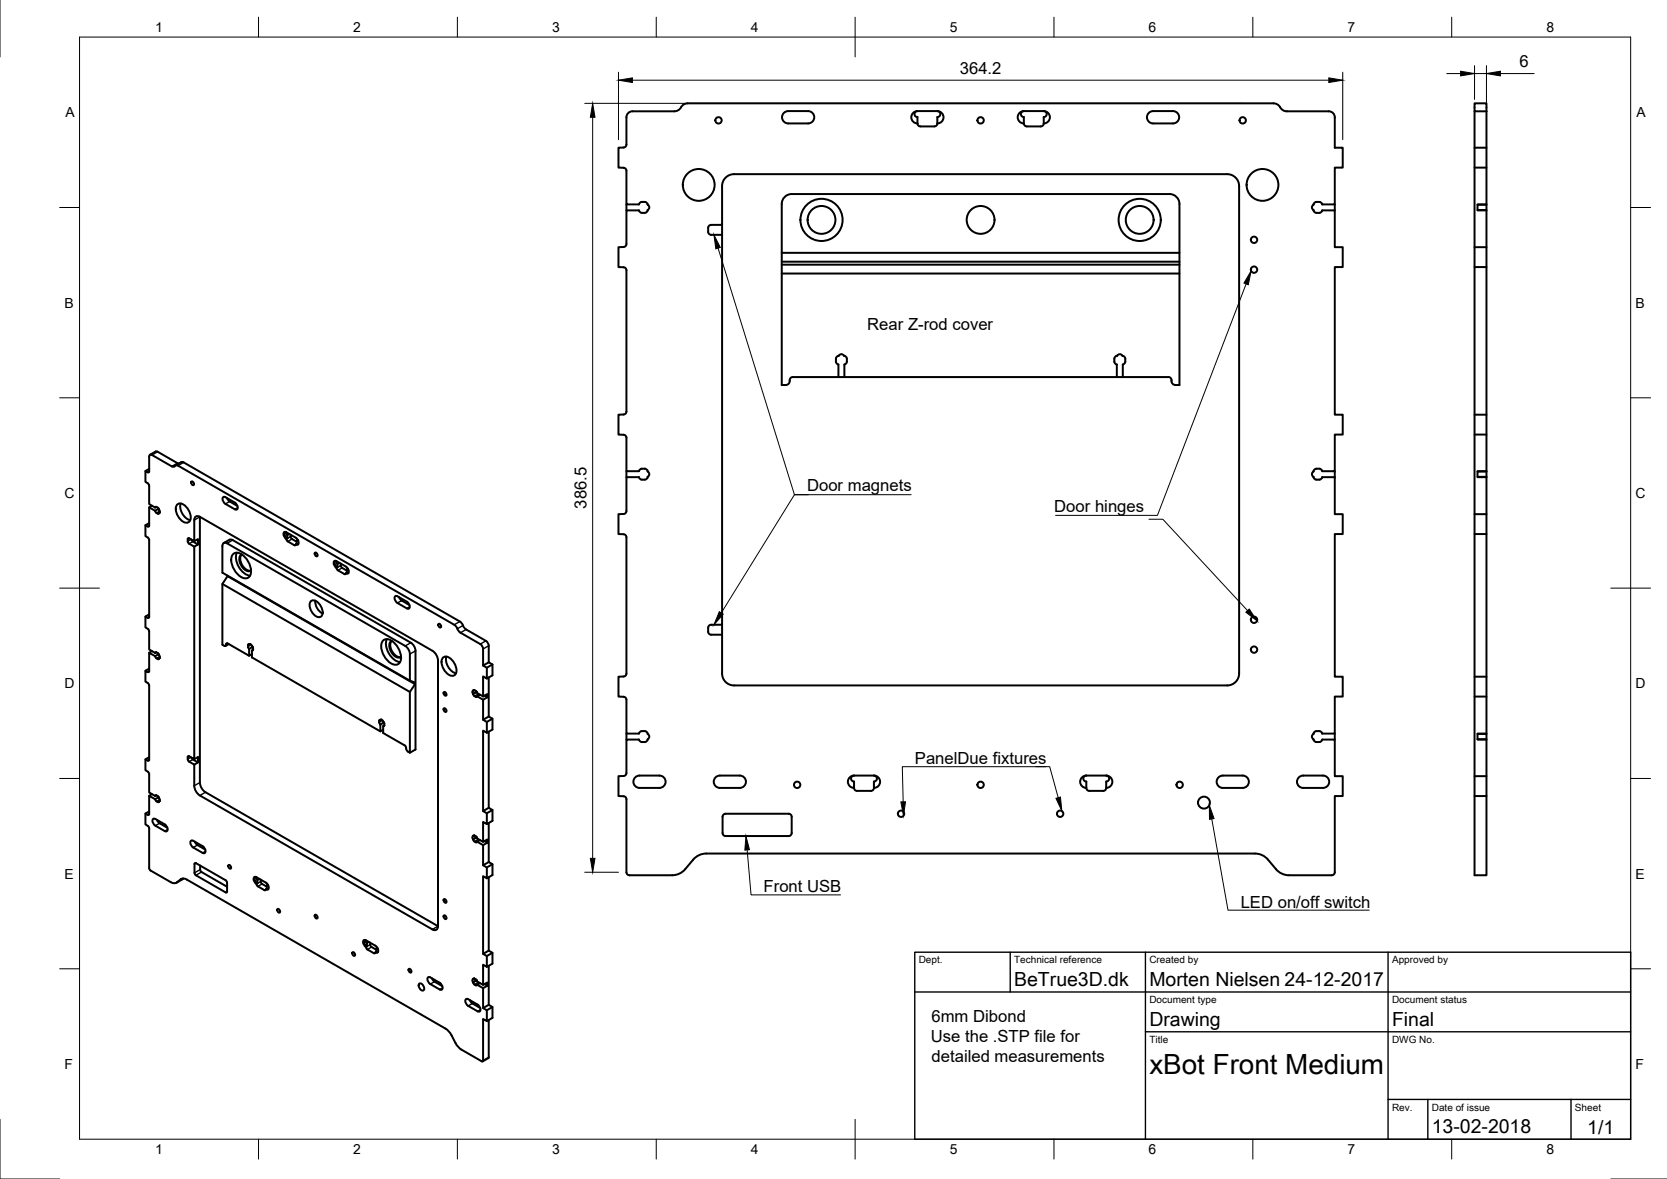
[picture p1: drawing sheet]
<svg xmlns="http://www.w3.org/2000/svg" width="420mm" height="297mm" viewBox="0 0 420 297" stroke-linecap="round" stroke-linejoin="round" font-family="sans-serif">
<!-- layer: Visible -->
<g fill="none" stroke="#000" stroke-width=".5">
<path d="M158.5 28.3l.9-.3h11l.7-.3 1.1-1.3 1.1-.4h147.7l1.1 .4 1.1 1.3 .7 .3h11a1.5 1.5 0 0 1 1.5 1.5v7.7h2v5h-2v9.3h-3.1a1.22 1.22 0 0 0-1.1-.7 1.22 1.22 0 0 0-1.1 .7 .89 .89 0 0 0 0 1.5 1.22 1.22 0 0 0 1.1 .7 1.22 1.22 0 0 0 1.1-.7h3.1v9.3h2v5h-2v37.2h2v5h-2v9.2h-3.1a1.22 1.22 0 0 0-1.1-.7 1.22 1.22 0 0 0-1.1 .7 .89 .89 0 0 0 0 1.5 1.22 1.22 0 0 0 1.1 .7 1.22 1.22 0 0 0 1.1-.7h3.1v9.3h2v5.1h-2v35.9h2v5h-2v9.3h-3.1a1.22 1.22 0 0 0-1.1-.7 1.22 1.22 0 0 0-1.1 .7 .89 .89 0 0 0 0 1.5 1.22 1.22 0 0 0 1.1 .7 1.22 1.22 0 0 0 1.1-.7h3.1v9.3h2v5h-2v19.2a.75 .75 0 0 1-.7 .7h-10.8l-1.2-.2-1.7-.9-3.3-3.7-1.2-.5-1.2-.2h-138.3l-1.2 .2-1.1 .5-3.4 3.7-1.6 .9-1.3 .2h-10.8a.75 .75 0 0 1-.7-.7v-18.4a.75 .75 0 0 0-.7-.8h-1.3v-5l1.3-.1a.75 .75 0 0 0 .7-.7v-8.5h3.2a1.22 1.22 0 0 0 1 .7 1.22 1.22 0 0 0 1.1-.7 .89 .89 0 0 0 0-1.5 1.22 1.22 0 0 0-1.1-.7 1.22 1.22 0 0 0-1 .7h-3.2v-8.5a.75 .75 0 0 0-.7-.8h-1.3v-5l1.3-.1a.75 .75 0 0 0 .7-.7v-34.4a.75 .75 0 0 0-.7-.7h-1.3v-5.1h1.3a.75 .75 0 0 0 .7-.8v-8.5h3.2a1.22 1.22 0 0 0 1 .7 1.22 1.22 0 0 0 1.1-.7 .89 .89 0 0 0 0-1.5 1.22 1.22 0 0 0-1.1-.7 1.22 1.22 0 0 0-1 .7h-3.2v-8.4a.75 .75 0 0 0-.7-.8h-1.3v-5l1.3-.1a.75 .75 0 0 0 .7-.7v-35.6a.75 .75 0 0 0-.7-.8h-1.3v-5l1.3-.1a.75 .75 0 0 0 .7-.7v-8.5h3.2a1.22 1.22 0 0 0 1 .7 1.22 1.22 0 0 0 1.1-.7 .89 .89 0 0 0 0-1.5 1.22 1.22 0 0 0-1.1-.7 1.22 1.22 0 0 0-1 .7h-3.2v-8.5a.75 .75 0 0 0-.7-.7l-1.3-.1v-5h1.3a.75 .75 0 0 0 .7-.8v-6.9l.1-.4zM197.7 28.3l1-.3h5a1.55 1.55 0 0 1 1.5 1.5 1.55 1.55 0 0 1-1.5 1.6h-5a1.55 1.55 0 0 1-1.5-1.1 1.55 1.55 0 0 1 .5-1.7zM231.2 28h5.1M231.2 28a1.55 1.55 0 0 0-1.5 1.5 1.55 1.55 0 0 0 1.5 1.6M231.2 28a.75 .75 0 0 0-.7 .7 .75 .75 0 0 0 .7 .8v1.6M231.2 31.1a.75 .75 0 0 0 .8 .8h3.5a.75 .75 0 0 0 .8-.8M236.3 28a1.55 1.55 0 0 1 1.5 1.5 1.55 1.55 0 0 1-1.5 1.6M236.3 28a.75 .75 0 0 1 .7 .7 .75 .75 0 0 1-.7 .8v1.6M258.1 28h5M258.1 28a1.55 1.55 0 0 0-1.6 1.5 1.55 1.55 0 0 0 1.6 1.6M258.1 28a.75 .75 0 0 0-.8 .7 .75 .75 0 0 0 .8 .8v1.6M258.1 31.1a.75 .75 0 0 0 .7 .8h3.5a.75 .75 0 0 0 .8-.8"/>
<path d="M263.1 28a1.55 1.55 0 0 1 1.5 1.5 1.55 1.55 0 0 1-1.5 1.6M263.1 28a.75 .75 0 0 1 .7 .7 .75 .75 0 0 1-.7 .8v1.6M289.7 28.3l.9-.3h5a1.55 1.55 0 0 1 1.6 1.5 1.55 1.55 0 0 1-1.6 1.6h-5a1.55 1.55 0 0 1-1.4-1.1 1.55 1.55 0 0 1 .5-1.7zM371.6 26h3.1v2h-3.1zM371.6 28v192.5h3.1v-192.5M371.6 37.2h3.1M157.9 51.5v1.5M182 56.7v2.5M183.1 44.5l1.2-.5 .7-.1h124.3a3 3 0 0 1 3 3v122.8a3 3 0 0 1-3 3h-124.3a3 3 0 0 1-3-3v-9.8h-2.8a.75 .75 0 0 1-.7-.7v-1a.75 .75 0 0 1 .7-.8h2.8v-98.2h-2.8a.75 .75 0 0 1-.7-.8v-1a.75 .75 0 0 1 .7-.7h2.8v-9.8a3 3 0 0 1 1.1-2.4zM336.4 51.5v1.5M371.6 42.2h3.1M372.4 52.9h2.3"/>
<path d="M372.4 51.6h2.3M374.7 51.5h-2.3v1.5h2.3M197 63.7h100.3M197 68.9h100.3M197 66.7h100.3M197 65.9h100.3M371.6 62.3h3.1M371.6 67.3h3.1M198 97h-1v-45.6a2.51 2.51 0 0 1 2.5-2.5h95.3a2.51 2.51 0 0 1 2.5 2.5v45.6h-1M198 97a1.26 1.26 0 0 0 1.1-1.5l.7-.5h94.7a1.09 1.09 0 0 1 .9 1.4l.5 .5 .4 .1M211.3 95v-3.2a1.22 1.22 0 0 1-.7-1.1 1.22 1.22 0 0 1 .7-1.1 .89 .89 0 0 1 1.5 0 1.22 1.22 0 0 1 .7 1.1 1.22 1.22 0 0 1-.7 1.1v3.2M281.5 95v-3.2a1.22 1.22 0 0 1-.7-1.1 1.22 1.22 0 0 1 .7-1.1 .89 .89 0 0 1 1.5 0 1.22 1.22 0 0 1 .7 1.1 1.22 1.22 0 0 1-.7 1.1v3.2"/>
<path d="M37.6 118.1l-.9 .6M37.8 114.6l1.7-.9 5.5 3.1M44.2 117.3l1.5-.9 .6 .1 69.6 40.1 .5 .4 .8 1.4 5.3 3.1 .5 .5 .2 .7v4.2l.9 .5v2.7l-1.4 .9M157.9 118.7v1.5M336.4 118.7v1.5M371.6 104.5h3.1M371.6 109.5h3.1M372.4 118.8h2.3M374.7 118.7h-2.3v1.5h2.3M37.6 131.8l-.9 .5M38.3 127.4l-.7 .4M39.1 127.9l-1.5-.9v-4.6l-.2-.5-.7-.5v-2.7l.7 .3 .2-.2 .1-4 .3-.3 .3 .1 5 2.9a.68 .68 0 0 0 1-.3l.6 .1 69.6 40.1 .4 .4 .9 1.4 5.3 3.1 .5 .5 .2 .7v4.2l1.4-.8"/>
<path d="M39.1 128.7l-1.5-.9v4.6l-.2 .3-.7-.4v2.8l.7 .5 .2 .4v19.4l-.2 .3-.7-.4v2.8l.7 .5 .2 .4v4.6l1.5 .9M39.1 127.9l.3-.2 .5 .4 .2 .4M39.1 128.7l.2 .4 .5 .3h.3v-.2M39.4 127.7l-.3 .2M40 128.2l-.9 .5M40.1 128.5h.1M40.1 128.5l.2 .5-.2 .2M40.3 129.1l-.2 .1M44.6 127.2a1.61 1.61 0 0 1 2.4 .6l.9 1.5a1.62 1.62 0 0 1-.8 2.4 3.5 3.5 0 0 1-2.5-4.5zM45.5 126.8a3.7 3.7 0 0 0 2.5 4.3M48.2 121.4l.5 .1 .2 .7-.6-.2zM48.3 136l.3 .4 1.3 .8-.9 .5"/>
<path d="M49 136.4l.9-.6v1.4M50.4 130.2l58.6 33.8 1 1 .4 1.4v66.9M50.4 130.2a.87 .87 0 0 0-1-.1 .87 .87 0 0 0-.4 .9v5.4l-1.3-.8h-.2l-.2 .2a1.05 1.05 0 0 0 .4 1.2l1.3 .7v53.6l-1.3-.8h-.3l-.1 .2a1.05 1.05 0 0 0 .4 1.2l1.3 .7v5.8l.7 1.4 .7 .6 58.6 33.8a.87 .87 0 0 0 1 .1 .87 .87 0 0 0 .4-1M50.4 130.2v66.9l.4 1.4 1 1.1 58.6 33.7M56.3 125.2l.5 .1 2.4 1.3 .5 .6a.75 .75 0 0 1-.2 1.2l-2.7-1.4-.5-.6a.92 .92 0 0 1 0-1.2zM56.4 136.8l1.4-.8 .9 .1 45.2 26.1 .6 .8 .2 1v24.8l-1.4 .8a1.9 1.9 0 0 1-1.1-1.6l-5.6-3.3v-1.8M57.2 125.5l.5 .7 2.1 1.3M58.8 139.5a2.31 2.31 0 0 1 3.1 1 4.7 4.7 0 0 1 1.1 4.5 1.74 1.74 0 0 1-2.8 0 4.8 4.8 0 0 1-1.7-5.1zM59.7 139.2a4.8 4.8 0 0 0 3.3 5.8M61 139.7a1.99 1.99 0 0 0-.1 3l.7 .8a1.35 1.35 0 0 0 1.6 .2 2.83 2.83 0 0 1-2.7-2.9l.4-1.1M71.8 134v.9l.6 .8M72.1 134.1l.3 .7"/>
<path d="M72.2 135.8l-.5-.5a.75 .75 0 0 1 .2-1.3l2.6 1.5 .6 .5a.75 .75 0 0 1-.3 1.3l-.3-.1M72.2 135.8l.3 .6 1.7 1h.2l.1-.2M72.4 135.7l-.2 .1M72.4 134.8v.9M72.9 134.5l-.5 .3M73.2 134.7l.2 .9 1.4 .9M74.8 137l-.3 .2M74.8 136.1v.9M74.8 137l.4 .1M75 136l-.2 .1M75.1 136.1h-.3M79.4 139.3l.5 .1 .1 .7-.5-.1z"/>
<path d="M371.6 129.5h3.1M371.6 134.6h3.1M372.4 120.1h2.3M37.6 154.8l-.9 .5M56.1 147.1l47.2 27.2M57.4 145l-1.3 2.1v15.3l.7 .4 .2-.7h.4l5.4 3.1 .7-.4M57.4 145.2l47.2 27.2M78.3 151.6a1.46 1.46 0 0 1 2.2 .6l.3 .5a2.07 2.07 0 0 1 0 2.7 2.25 2.25 0 0 1-2.5-1.9 2.14 2.14 0 0 1 0-1.9zM79.5 151.3a3.5 3.5 0 0 0 1.8 3.3M84.4 141.3v.8l.7 .8M84.7 141.3l.4 .8M84.8 143.1l-.5-.6a.75 .75 0 0 1 .2-1.2l2.7 1.4 .5 .6a.75 .75 0 0 1-.2 1.2l-.3-.1"/>
<path d="M84.8 143.1l.4 .6 1.6 .9 .2 .1 .2-.3M85.1 142.1v.8l-.3 .2M85.5 141.8l-.4 .3M85.9 142l.2 .9 1.3 .9M87.4 144.3l-.2 .1M87.4 144.3l.4 .1M87.7 143.3l-.3 .1v.9M87.7 143.4h-.3M99.7 150.2h.5l2.3 1.4 .6 .5a.75 .75 0 0 1-.3 1.3l-2.6-1.5-.5-.5a.92 .92 0 0 1 0-1.2zM100.6 150.5l.4 .7 2.2 1.2M110.5 157.2l.5 .2 .1 .6-.5-.1zM182 157.4v2.5"/>
<path d="M37.6 168.4l-.9 .6M38.3 164l-.7 .5M39.1 165.3l-1.5-.8v4.6l-.2 .3-.7-.4v2.7l.7 .6 .2 .4v18.7l-.2 .3-.7-.4v2.7l.7 .6 .2 .4v4.7l1.5 .8M39.1 164.5l.1-.1a1.23 1.23 0 0 1 1.1 1.4l-.2 .1M39.1 165.3l.2 .4 .5 .3h.3v-.1M39.4 164.3l-.3 .2M40 164.8l-.9 .5M40.3 165.8l-.2 .1M57.7 162.3l-.8 .4M62.8 163.5v1.7M62.8 162.3h-.2l-.1 .2v.6l.3 .4M62.8 162.3a1.02 1.02 0 0 1 1 1v.5l-.3 .1"/>
<path d="M63 162.2l-.2 .1M63.5 163.9v1.7l32.4 18.7 .7-.4M63.7 163l-.9 .5M63.8 163.7l-.3 .2M96.6 161.3a2.31 2.31 0 0 1 3.1 1 4.7 4.7 0 0 1 1.1 4.5 1.74 1.74 0 0 1-2.8-.1 4.8 4.8 0 0 1-1.7-5zM97.5 161a4.8 4.8 0 0 0 3.3 5.8M101.1 165.5a1.99 1.99 0 0 1-2.6-1.5l-.4-1a1.35 1.35 0 0 1 .6-1.5 2.83 2.83 0 0 0 1.2 3.8l1.1 .2M103.3 171.5l-47.2-27.2v-6.7a.72 .72 0 0 1 .3-.8 .72 .72 0 0 1 .8 .1l45.3 26.1 .6 .8 .2 1v6.7l1.3 .5v.4l-1.3 1.9v15.3M111.5 165.8a1.61 1.61 0 0 1 2.5 .6l.9 1.5a1.62 1.62 0 0 1-.8 2.4 3.5 3.5 0 0 1-2.6-4.5zM111.8 178.5l.6 .1 .1 .7-.5-.1zM111.8 174.4l.6 .1 .1 .7-.5-.1zM112.5 165.4a3.7 3.7 0 0 0 2.4 4.2"/>
<path d="M119.2 174v.1M119.2 174.8h.1M119.2 174.8l1-.5-1 .5M119.2 174.8l.4 .6 .5 .2 .2-.2M119.2 174.1l-.2 .2 .2 .5M119.5 173.8l-.3 .2M119.6 173.9l-.4 .2M119.6 173.9l-.4 .1M120.3 175.4l1.5 .9v5l.9 .6v2.7l-.9-.5v20.2l.9 .6v2.7l-.9-.5v5l-1.5-.9-.2-.4-.5-.3M121 175l-.7 .4M121.8 167.7l.9 .5v2.8l-.9-.6v5.1l-1.5-.9-.2-.4-.5-.3M121.8 175.5l1-.6v.8"/>
<path d="M122.1 175.3l.7 .4M122.8 175.7l-1 .6M123.2 170.7v9.8l.9 .6v2.7l-1.4 .8M124.1 167.4l-1.4 .8M371.6 170.5h3.1M371.6 175.5h3.1M37.6 190.8l-.9 .5M48.3 190.9l.3 .4 1.3 .8v-1.4l-.9 .6M49.9 192.1l-.9 .5M95.9 182.5v1.8M95.9 181.4l-.2-.1-.1 .3v.6l.3 .3M95.9 181.4a1.02 1.02 0 0 1 1 .9l-.1 .6h-.2"/>
<path d="M96.1 181.3l-.2 .1M96.8 182l-.9 .5M96.9 182.8l-.3 .1M123.2 184.3v19.2l.9 .6v2.7l-1.4 .8M123.2 180.5l-1.4 .8M124.1 181.1l-1.4 .8M157.9 184.8v1.5M160.3 195.7l.9-.3h5a1.55 1.55 0 0 1 1.6 1.6 1.55 1.55 0 0 1-1.6 1.5h-5a1.55 1.55 0 0 1-1.5-1.1 1.55 1.55 0 0 1 .6-1.7zM180.2 196l.8-.5 .4-.1h5.1a1.55 1.55 0 0 1 1.5 1.6 1.55 1.55 0 0 1-1.5 1.5h-5.1a1.55 1.55 0 0 1-1.3-.8 1.55 1.55 0 0 1 .1-1.7zM215.3 195.4h5M215.3 195.4a1.55 1.55 0 0 0-1.6 1.6 1.55 1.55 0 0 0 1.6 1.5M215.3 195.4a.75 .75 0 0 0-.8 .8 .75 .75 0 0 0 .8 .7v1.6"/>
<path d="M215.3 198.5a.75 .75 0 0 0 .7 .8h3.5a.75 .75 0 0 0 .8-.8M220.3 195.4a1.55 1.55 0 0 1 1.5 1.6 1.55 1.55 0 0 1-1.5 1.5M220.3 195.4a.75 .75 0 0 1 .7 .8 .75 .75 0 0 1-.7 .7v1.6M273.8 195.4h5M273.8 195.4a1.55 1.55 0 0 0-1.6 1.6 1.55 1.55 0 0 0 1.6 1.5M273.8 195.4a.75 .75 0 0 0-.8 .8 .75 .75 0 0 0 .8 .7v1.6M273.8 198.5a.75 .75 0 0 0 .8 .8h3.5a.75 .75 0 0 0 .7-.8M278.8 195.4a1.55 1.55 0 0 1 1.6 1.6 1.55 1.55 0 0 1-1.6 1.5M278.8 195.4a.75 .75 0 0 1 .8 .8 .75 .75 0 0 1-.8 .7v1.6M307.3 195.7l.9-.3h5a1.55 1.55 0 0 1 1.6 1.6 1.55 1.55 0 0 1-1.6 1.5h-5a1.55 1.55 0 0 1-1.5-1.1 1.55 1.55 0 0 1 .6-1.7zM327.5 195.7l1-.3h5a1.55 1.55 0 0 1 1.5 1.6 1.55 1.55 0 0 1-1.5 1.5h-5a1.55 1.55 0 0 1-1.5-1.1 1.55 1.55 0 0 1 .5-1.7zM336.4 184.8v1.5"/>
<path d="M371.6 195.6h3.1M372.4 186.2h2.3M372.4 184.9h2.3M374.7 184.8h-2.3v1.5h2.3M37.6 204.4l-.9 .6M38.3 200.1l-.7 .4M38.6 206.3h.6l2.3 1.4 .5 .5a.75 .75 0 0 1-.2 1.3l-2.6-1.5-.6-.5a.92 .92 0 0 1 0-1.2zM39.1 201.3l-1.5-.8v4.6l-.2 .2-.7-.3v2.7l.7 .5 .2 .5v10l.4 .6 5 3a1.34 1.34 0 0 0 1.6 0l.9-.8a1.34 1.34 0 0 1 1.6 .1l65.2 37.5 1.3 1.3 1.4 2.8 .6 .7 6 3.5 .2-.2v-10.5l.9 .6v-2.8l-.9-.5v-5l-1.5-.9M39.1 200.5l.1-.1a1.23 1.23 0 0 1 1.1 1.4l-.2 .1M39.1 201.3l.2 .5 .5 .3h.3v-.2M39.4 200.4l-.3 .1M39.6 206.6l.4 .7 2.2 1.2"/>
<path d="M40 200.8l-.9 .5M40.3 201.8l-.2 .1M48.2 211.8h.5l2.4 1.4 .5 .5a.75 .75 0 0 1-.2 1.3l-2.7-1.5-.5-.5a.92 .92 0 0 1 0-1.2zM49.1 217.5h.3l7.7 4.4 .1 .5v2.4h-.3l-7.7-4.4-.2-.5zM49.1 212.1l.5 .7 2.1 1.2M50.4 218.1l.1 1.2 .3 .4 6.4 3.7M57.6 218l.5 .1 .1 .7-.5-.1zM119.2 210.6v.1M119.2 211.4v.1M119.2 211.5l.4 .5 .5 .3 .2-.2M119.2 210.7l-.2 .2 .2 .5M119.5 210.5l-.3 .1"/>
<path d="M119.6 210.5l-.4 .2M119.6 210.5l-.4 .1M120.1 210.9l-.9 .5M120.2 210.9l-1 .6M120.3 212.1l1.5 .8v5.1l.9 .5v2.8l-.9-.6v19.6l.9 .6v2.7l-.9-.5v5l-1.5-.8-.2-.4-.5-.4M121 211.7l-.7 .4M121.8 212.1l1-.6v.8M122.1 211.9l.7 .4M122.8 212.3l-1 .6M123.2 207.3v9.9l.9 .5v2.8l-1.4 .8M123.2 217.2l-1.4 .8M123.2 203.5l-1.4 .8"/>
<path d="M124.1 204.1l-1.4 .8M124.1 217.7l-1.4 .8M182.3 205.2l.6-.2h15.9a.75 .75 0 0 1 .7 .8v4.1a.75 .75 0 0 1-.7 .7h-15.9a.75 .75 0 0 1-.8-.7v-4.1zM371.6 200.6h3.1M46.2 221.3l-1.7 1.1M64.3 220.9l-.1 .9 .7 .8M64.5 221l.4 .7M64.6 222.7l-.5-.5a.75 .75 0 0 1 .3-1.3l2.6 1.5 .5 .5a.75 .75 0 0 1-.2 1.3l-.3-.1M64.6 222.7l.4 .6 1.7 1h.1l.2-.2M64.9 221.7v.9l-.3 .1M65.4 221.4l-.5 .3M65.7 221.6l.2 .9 1.3 .9"/>
<path d="M67.2 223.9l-.2 .2M67.2 223.9l.4 .1M67.5 222.9l-.3 .2v.8M67.6 223l-.4 .1M69.9 229.1l.5 .1 .2 .7-.6-.2zM79.4 230.5l.5 .2 .1 .6-.5-.1zM88.8 239.9l.5 .2 .2 .7-.6-.2zM91.9 236.8l-.1 .9 .7 .8M92.1 236.9l.4 .7M92.2 238.6l-.5-.6a.75 .75 0 0 1 .3-1.2l2.6 1.5 .5 .5a.75 .75 0 0 1-.2 1.3l-.3-.1M92.2 238.6l.4 .6 1.6 1h.2l.2-.2M92.5 237.6v.9l-.3 .1"/>
<path d="M93 237.3l-.5 .3M93.3 237.5l.2 .9 1.3 .9M94.8 239.8l-.2 .2M94.8 239.8l.4 .1M95.1 238.8l-.3 .1v.9M95.2 238.9h-.4M111.8 230.7l.6 .1 .1 .7-.5-.2zM111.8 226.6l.6 .1 .1 .7-.5-.1zM123.2 221v18.5l.9 .6v2.7l-1.4 .8M123.2 239.5l-1.4 .8M103 244.1l.5 .2 .2 .7-.6-.2zM105.7 247.8a1.16 1.16 0 0 1 1 1.7 1.16 1.16 0 0 1-1-1.7z"/>
<path d="M107.9 246.2h.6l2.3 1.4 .5 .5a.75 .75 0 0 1-.2 1.3l-2.6-1.5-.6-.5a.92 .92 0 0 1 0-1.2zM108.9 246.5l.4 .7 2.2 1.2M117.5 251.7h.5l2.4 1.4 .5 .5a.75 .75 0 0 1-.2 1.3l-2.7-1.5-.5-.5a.92 .92 0 0 1 0-1.2zM118.4 252l.5 .7 2.1 1.2M119.2 246.7h.1M119.2 247.5l.4 .5 .5 .3 .2-.2M119.2 246.7l-.2 .3 .2 .5M119.5 246.5l-.3 .2M119.6 246.5l-.4 .2M120.2 247l-1 .5M121 247.7l-.7 .4M121.8 248.1l1-.6v.8"/>
<path d="M122.1 247.9l.7 .4M122.8 248.3l-1 .7M123.2 243.3v9.9l.9 .5v2.7l-1.4 .9M123.2 257v9.4l-.1 .2-1.4 .8M123.2 253.2l-1.4 .8M124.1 240.1l-1.4 .8M124.1 253.7l-1.4 .8"/>
<circle cx="181.1" cy="30.3" r=".8"/>
<circle cx="247.2" cy="30.3" r=".8"/>
<circle cx="313.2" cy="30.3" r=".8"/>
<circle cx="176.1" cy="46.6" r="4"/>
<circle cx="207.1" cy="55.4" r="3.5"/>
<circle cx="207.1" cy="55.4" r="5.3"/>
<circle cx="247.2" cy="55.4" r="3.5"/>
<circle cx="287.3" cy="55.4" r="5.3"/>
<circle cx="287.3" cy="55.4" r="3.5"/>
<circle cx="318.2" cy="46.6" r="4"/>
<circle cx="316.1" cy="67.9" r=".8"/>
<circle cx="316.1" cy="60.4" r=".8"/>
<circle cx="316.1" cy="156.1" r=".8"/>
<circle cx="316.1" cy="163.7" r=".8"/>
<circle cx="200.9" cy="197.7" r=".8"/>
<circle cx="247.2" cy="197.7" r=".8"/>
<circle cx="297.3" cy="197.7" r=".8"/>
<circle cx="227.1" cy="205" r=".8"/>
<circle cx="267.2" cy="205" r=".8"/>
<circle cx="303.5" cy="202.2" r="1.5"/>
</g>
<!-- layer: Visible Narrow -->
<g fill="none" stroke="#000" stroke-width=".35">
<path d="M37.6 118.8l-.3 .2M39.7 113.8l-1.4 .8M44.7 116.7l-1.4 .8M46.3 116.5l-1.4 .8M37.6 132.5l-.3 .2M40.3 128.7l-.9 .5M40.3 129.1l-.5 .3M47.7 135.6l-.4 .2M48.1 135.9l-.8 .5M48.6 136.4l-.9 .6M50.4 130.2l-1.4 .8M57.9 126.3l-1.1 .7"/>
<path d="M58.7 136.1l-1.5 .8M59.9 127.9l-.7 .4M73.2 135.2l-.8 .5M73.6 135.8l-1.1 .6M74.5 137.2l-.3 .2M37.6 155.5l-.3 .2M85.9 142.5l-.8 .4M86.2 143.1l-1 .6M87.2 144.4l-.4 .2M101.2 151.3l-1 .6M103.3 152.9l-.8 .4M115.9 156.6l-1.4 .8"/>
<path d="M116.7 157.6l-1.4 .8M117.5 158.6l-1.4 .8M37.6 169.1l-.3 .2M40.3 165.4l-.9 .5M40.3 165.8l-.5 .2M57.4 162.1l-.4 .2M57.5 162.2l-.5 .2M63 162.2l-.5 .3M63.3 162.4l-.8 .5M103.5 161.9l-1.4 .8M104.7 164l-1.4 .8M120.6 174.8l-1 .6"/>
<path d="M120.9 175l-1 .6M122.5 161.5l-1.4 .8M123.2 162.7l-1.4 .8M37.6 191.4l-.3 .2M47.7 190.5l-.4 .2M48.1 190.8l-.8 .5M48.6 191.3l-.9 .6M50.4 197.1l-1.4 .9M51.8 199.6l-1.4 .8M96.1 181.3l-.5 .3M96.4 181.5l-.8 .5M37.6 205.1l-.3 .2"/>
<path d="M40.2 207.4l-1 .6M40.3 201.4l-.9 .5M40.3 201.8l-.5 .3M42.3 209l-.8 .4M49.4 217.5l-.4 .2M49.8 212.9l-1.1 .6M50.4 219.1l-1.4 .8M50.8 219.7l-1.4 .8M51.8 214.5l-.7 .4M120.6 211.4l-1 .6M120.9 211.6l-1 .6M45.8 221.4l-.3 .1"/>
<path d="M46 221.5l-1.4 .8M57.2 224.6l-.3 .2M65.7 222.1l-.8 .5M66.1 222.7l-1.1 .6M67 224.1l-.3 .2M93.3 238l-.8 .5M93.7 238.6l-1.1 .6M94.6 240l-.4 .2M110.4 233.3l-1.4 .9M109.5 247.3l-1 .6M111.6 248.9l-.8 .4M119.1 252.8l-1.1 .6"/>
<path d="M120.6 247.5l-1 .5M120.9 247.7l-1 .5M121.1 254.4l-.7 .4M123.2 266.4l-1.4 .8"/>
</g>
<!-- layer: Border -->
<g fill="none" stroke="#000" stroke-width=".25">
<path d="M0 -.1v14.5M20 9.3h391v277.7h-391zM65.2 4.3v5M115.3 4.3v5M165.4 4.3v5M215.5 4.3v10.1M265.6 4.3v5M315.8 4.3v5M365.9 4.3v5M15 52.3h5M411 52.3h5M15 100.2h5"/>
<path d="M411 100.2h5M15 148.2h10.1M406 148.2h10M15 196.1h5M411 196.1h5M15 244.1h5M411 244.1h5M0 282v15h15M65.2 287v5M115.3 287v5M165.4 287v5M215.5 282v10"/>
<path d="M265.6 287v5M315.8 287v5M365.9 287v5M406 297h14.2"/>
</g>
<!-- layer: TitleBlock -->
<path d="M230.6 239.9h180.4v47.1h-180.4zM254.6 239.9v10M288.7 239.9v47.1M349.9 239.9v47.1M230.6 249.9h180.4M288.7 259.9h122.3M349.9 277h61.1M359.9 277v10M396 277v10" fill="none" stroke="#000" stroke-width=".35"/>
<!-- layer: Annotations -->
<path d="M179.9 59.2l1.6 3.1-1.1 .4zM315.3 68.3l-.7 3.4-1.1-.4zM181.3 154.1l1 .6-2.4 2.7zM314 154.2l.9-.8 1.9 3zM188 210.6l.9 3.5-1.2 .1zM227.1 202h1.1l-.5 3.5zM266.1 201.1l1.2-.3 .3 3.5zM304.8 202.9l1.2 3.3-1.2 .2z" fill="#000" stroke="#000" stroke-width=".25"/>
<path d="M181 62.5l19.2 62.1h29.4M314.1 71.5l-22.4 58.3h-25.6M203.7 124.6h-3.5l-18.4 29.8M289.6 130.8h3.5l21.3 23M261.1 193.2h3.5l2.1 7.8M263.6 193.2h-36.2l.2 8.8M188.3 214.1l1 11.4h22.6M305.4 206.3l4.1 23h35.6" fill="none" stroke="#000" stroke-width=".25"/>
<!-- layer: Dimensions -->
<path d="M155.9 18.2v17M338.4 18.2v17M364.6 18.5h3.5M371.6 16.5v8.5M371.6 18.5h3.1M374.7 16.5v9.5M378.2 18.5h8.5M147.4 26h166M149.4 29.5v186.8M159.4 20.2h175.5M147.4 219.8h8.5" fill="none" stroke="#000" stroke-width=".25"/>
<path d="M155.9 20.2l3.5-.6v1.2zM334.9 19.6l3.5 .6-3.5 .6zM368.1 17.9l3.5 .6-3.5 .6zM374.7 18.5l3.5-.6v1.2zM149.4 26l.6 3.5h-1.2zM148.8 216.3h1.2l-.6 3.5z" fill="#000" stroke="#000" stroke-width=".25"/>
<text font-size="7" x="289.7" y="270.5">xBot Front Medium</text>
<g font-size="4.9">
<text x="255.6" y="248.4">BeTrue3D.dk</text>
<text x="289.7" y="248.4">Morten Nielsen 24-12-2017</text>
<text x="289.7" y="258.4">Drawing</text>
<text x="350.9" y="258.4">Final</text>
<text x="360.9" y="285.5">13-02-2018</text>
<text x="400.1" y="285.6">1/1</text>
</g>
<g font-size="4.2">
<text x="383" y="17">6</text>
<text x="241.9" y="18.6">364.2</text>
<text x="218.6" y="83.2">Rear Z-rod cover</text>
<text x="203.4" y="123.8">Door magnets</text>
<text x="147.8" y="128.2" transform="rotate(-90 147.8 128.2)">386.5</text>
<text x="265.7" y="129">Door hinges</text>
<text x="230.6" y="192.6">PanelDue fixtures</text>
<text x="192.5" y="224.9">Front USB</text>
<text x="312.7" y="228.7">LED on/off switch</text>
<text x="234.8" y="257.4">6mm Dibond</text>
<text x="234.6" y="262.5">Use the .STP file for</text>
<text x="234.8" y="267.5">detailed measurements</text>
</g>
<g font-size="3.5">
<text x="39.1" y="8.1">1</text>
<text x="89" y="8.1">2</text>
<text x="139.1" y="8.1">3</text>
<text x="189.2" y="8.1">4</text>
<text x="239.4" y="8.1">5</text>
<text x="289.5" y="8.1">6</text>
<text x="339.6" y="8.1">7</text>
<text x="389.8" y="8.1">8</text>
<text x="16.5" y="29.6">A</text>
<text x="412.4" y="29.6">A</text>
<text x="16.2" y="77.5">B</text>
<text x="412.2" y="77.5">B</text>
<text x="16.3" y="125.5">C</text>
<text x="412.3" y="125.5">C</text>
<text x="16.2" y="173.4">D</text>
<text x="412.2" y="173.4">D</text>
<text x="16.3" y="221.4">E</text>
<text x="412.3" y="221.4">E</text>
<text x="16.3" y="269.3">F</text>
<text x="412.3" y="269.3">F</text>
<text x="39.1" y="290.8">1</text>
<text x="89" y="290.8">2</text>
<text x="139.1" y="290.8">3</text>
<text x="189.2" y="290.8">4</text>
<text x="239.4" y="290.8">5</text>
<text x="289.5" y="290.8">6</text>
<text x="339.6" y="290.8">7</text>
<text x="389.8" y="290.8">8</text>
</g>
<g font-size="2.5">
<text x="231.6" y="242.7">Dept.</text>
<text x="255.6" y="242.7">Technical reference</text>
<text x="289.7" y="242.7">Created by</text>
<text x="350.9" y="242.7">Approved by</text>
<text x="289.7" y="252.7">Document type</text>
<text x="350.9" y="252.7">Document status</text>
<text x="289.7" y="262.8">Title</text>
<text x="350.9" y="262.8">DWG No.</text>
<text x="350.9" y="279.8">Rev.</text>
<text x="360.9" y="279.8">Date of issue</text>
<text x="397" y="279.8">Sheet</text>
</g>
</svg>
